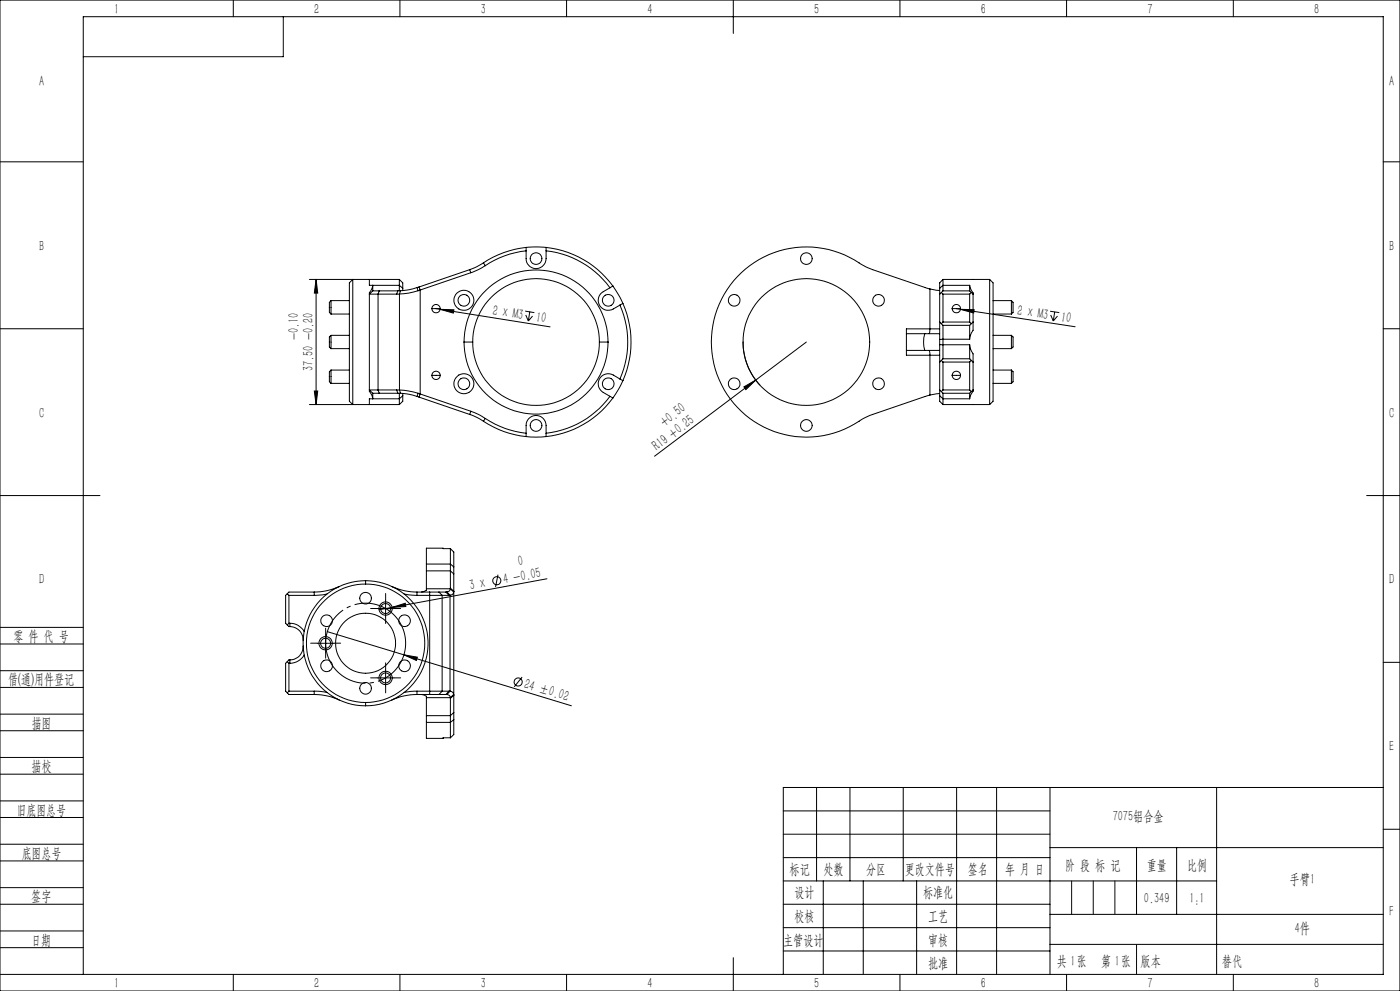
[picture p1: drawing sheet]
<svg xmlns="http://www.w3.org/2000/svg" width="420mm" height="297mm" viewBox="0 0 420 297" stroke-linecap="round" stroke-linejoin="round" font-family="sans-serif">
<g fill="none" stroke="#000" stroke-width=".3">
<path d="M0 0h420v297h-420zM70 0v5M85 5v12h-60M120 0v5M170 0v5M220 0v10M270 0v5M320 0v5M370 0v5M0 48.5h25M415 48.5h5M145 78.8l-1.9 1.1-2.2 .9"/>
<path d="M145 78.8l.6 .8M145.6 79.6l-2.1 1.2-2.2 .9M157.8 75.2a27.3 27.3 0 0 0-12.2 4.4M157.8 75.2a5.7 5.7 0 0 0 .5 3.9 3 3 0 0 0 3.3 1.3 3 3 0 0 0 2.2-2.9v-2.3M157.8 74.2a28.8 28.8 0 0 0-12.8 4.6M157.8 74.2v1M157.8 74.2h6M163.8 75.2a27.6 27.6 0 0 1 19.2 11.1M163.8 74.2v1M163.8 74.2a28.7 28.7 0 0 1 20.1 11.5M0 98.5h25M92.8 83.7h27"/>
<path d="M94.8 83.7l.5 4.1h-1zM94.8 83.7v37.5M99.3 90.1v4M99.3 90.1a2.66 2.66 0 0 0-.5 2.4v1.1l.5 .5M99.3 90.1h5.5M99.3 94.1h5.5M104.8 84.8l1-1.1v37.5l-1-.9zM110.8 88.2h2.6M110.8 83.7v1.8h9M110.8 88.2v28.7M111.8 87.2h2M111.8 87.2v-1.7l-1 2.7"/>
<path d="M111.8 87.2l-1 1M113.4 88.2v28.7M113.4 88.2h5.6M113.8 87.2h5.5M113.8 87.2l-.4 1M119.3 87.2l-.3 1M119.8 85.5v1.7M119.8 83.7v1.8M119.8 83.7l1 1.1v1.6M119.8 85.5l1 .9M119.8 88.1l-.8 .1M119.8 88.1v28.8"/>
<path d="M120.2 87.1l-.9 .1M120.2 87.1l-.4 1M120.8 86.4v.7M125.1 86.2l.3 .9M125.1 86.2l-2.5 .7-2.4 .2M125.4 87.1l-2.8 .7-2.8 .3M125.7 86l-.6 .2M125.7 86l.3 .9M126 86.9l-.6 .2M126 86.9v31.2M129.6 92.5a1.25 1.25 0 0 1 1.2-1.3 1.25 1.25 0 0 1 1.3 1.3M129.6 92.5a1.25 1.25 0 0 0 1.2 1.2 1.25 1.25 0 0 0 1.3-1.2"/>
<path d="M129.6 92.5h2.5M130.8 92.5l1.2 .2M132 92.7l4.2 .1-.2 1zM132 92.7l33 5.3M140.9 80.8l.4 .9M140.9 80.8l-15.2 5.2M141.3 81.7l-15.3 5.2M157.6 93.2l2.7 .5M157.7 94.4l.8 1.8M158.9 93.4l-.4 2.8M159.8 94.7l-1.3 1.5M183 86.3a6 6 0 0 0-3.2 2.3 3 3 0 0 0 .6 3.6 3 3 0 0 0 3.6 .4l2-1.2"/>
<path d="M183.9 85.7l-.9 .6M183.9 85.7l2 3.2 1 2M186 91.4a27.5 27.5 0 0 1 0 22.2M186.9 90.9a28.7 28.7 0 0 1 0 23.2M186.9 90.9l-.9 .5M279 86.6v12l-.3 1.4M279 86.6l2.9 .5M279 86.6l-17.2-5.8-2.6-1.1a28.6 28.6 0 0 0-39.6 5 28.6 28.6 0 0 0 4 39.7 28.8 28.8 0 0 0 35.6 .9l2.1-.9 17.7-6M281.9 96.5v5.2M281.9 86.4v1.8M281.9 98.6h-10v1.4M281.9 96.5l1 1"/>
<path d="M281.9 88.2v8.3M282.4 87.7l.5 .5M282.9 97.5v4.2M282.9 83.7v1.8M282.9 85.5v1.7M282.9 83.7l-1 1.1v1.6M282.9 83.7h14M282.9 88.2h8M282.9 87.2h8M282.9 85.5h8M282.9 88.2v8.3M282.9 96.5h8"/>
<path d="M282.9 87.2l-1 1M282.9 96.5l-.5 .5M282.9 97.5h8M282.9 85.5l-1 .9M285.6 92.5a1.25 1.25 0 0 0 1.3 1.2 1.25 1.25 0 0 0 1.2-1.2M285.6 92.5a1.25 1.25 0 0 1 1.3-1.3 1.25 1.25 0 0 1 1.2 1.3M285.6 92.5h2.5M286.9 92.5l1.2 .2M288.1 92.7l4.1 .1-.1 1zM288.1 92.7l34.4 5.2M290.9 97.5v4.2M290.9 85.5l1 2.7"/>
<path d="M290.9 85.5v1.7M290.9 88.2v8.3M290.9 96.5l.5 .5M290.9 87.2l.5 .5M291.4 87.7l-.5 .5M291.4 87.7l.5 .5M291.4 97l-.5 .5M291.9 96.5v2.5a4.6 4.6 0 0 0-1 2.7M291.9 88.2v8.3M291.9 96.5l-.5 .5M296.9 83.7v37.5M296.9 83.7l1 1.1v35.5l-1 .9"/>
<path d="M297.9 90.1h5.5M297.9 94.1h5.5M303.4 90.1v4M303.4 90.1a2.66 2.66 0 0 1 .5 2.4v1.1l-.5 .5M315 93.3l2.8 .4M315.2 94.4l.8 1.8M316.4 93.5l-.4 2.7M317.3 94.7l-1.3 1.5M415 98.5h5M94.3 117.2h1l-.5 4zM99.3 110.9v4M99.3 110.9l-.5 .5v3l.5 .5"/>
<path d="M99.3 100.5v4M99.3 100.5l-.5 .5v3l.5 .5M99.3 110.9h5.5M99.3 114.9h5.5M99.3 100.5h5.5M99.3 104.5h5.5M110.8 116.9h2.6M110.8 116.9l1 2.6v-1.6M110.8 116.9l1 1M111.8 117.9h2M113.4 116.9h5.6M113.4 116.9l.4 1"/>
<path d="M113.8 117.9h5.5M119 116.9h.8M119 116.9l.3 1M119.3 117.9h.9M119.8 119.5h-9v1.7M119.8 117.9v1.6M119.8 119.5v1.7M119.8 116.9l2.8 .3 2.8 .7M119.8 116.9l.4 1M120.2 117.9l2.4 .2 2.5 .7M120.8 117.9v.7M120.8 118.6v1.7l-1 .9"/>
<path d="M120.8 118.6l-1 .9M125.1 118.8l.6 .2M125.4 117.9l.6 .2M125.4 117.9l-.3 .9M125.7 119l15.2 5.2M126 118.1l15.3 5.2M126 118.1l-.3 .9M129.6 112.5a1.25 1.25 0 0 1 1.2-1.3 1.25 1.25 0 0 1 1.3 1.3M129.6 112.5a1.25 1.25 0 0 0 1.2 1.2 1.25 1.25 0 0 0 1.3-1.2M129.6 112.5h2.5M139.2 102.5a21.6 21.6 0 0 0 21.6 21.6 21.6 21.6 0 0 0 21.6-21.6M139.2 102.5a21.6 21.6 0 0 1 21.6-21.6 21.6 21.6 0 0 1 21.6 21.6"/>
<path d="M139.2 102.5h2.6M141.8 102.5a19 19 0 0 1 19-19 19 19 0 0 1 19 19M141.8 102.5a19 19 0 0 0 19 19 19 19 0 0 0 19-19M179.8 102.5h2.6M183 118.8a27.6 27.6 0 0 1-19.2 11.1M183 118.8l.9 .5M183.9 119.3a28.7 28.7 0 0 1-20.1 11.5M186 113.6a5.7 5.7 0 0 0-3.6-1.6 3 3 0 0 0-2.8 2.3 3 3 0 0 0 1.4 3.3l2 1.2M186 113.6l.9 .5M186.9 114.1l-1 2-2 3.2M222.9 102.5a19 19 0 0 0 5.1 13M223.2 116l3.5-2.1-2.9 2.9z"/>
<path d="M241.9 102.5l-45.5 34.2M271.9 105v1.5h10M271.9 105h10M271.9 100h10M271.9 100v5M277.4 100a9.1 9.1 0 0 0 0 5M278.7 105l.3 .9v12.5M281.9 103.3v5.2M281.9 101.7v1.6M281.9 116.9v1.7M281.9 118.6v1.7l1 .9M281.9 117.9l-2.9 .5"/>
<path d="M281.9 116.9l1 1M281.9 108.5v8.4M281.9 103.3h1M281.9 118.6l1 .9M282.4 108l.5 .5M282.9 103.3v4.2M282.9 101.7v1.6M282.9 119.5v1.7M282.9 117.9v1.6M282.9 116.9h8M282.9 117.9h8M282.9 119.5h8"/>
<path d="M282.9 116.9l-.5 .5M282.9 108.5v8.4M282.9 108.5h8M282.9 107.5l-1 1M282.9 107.5h8M282.9 101.7h-1M282.9 103.3h8M282.9 101.7h8M285.6 112.5a1.25 1.25 0 0 0 1.3 1.2 1.25 1.25 0 0 0 1.2-1.2M285.6 112.5a1.25 1.25 0 0 1 1.3-1.2 1.25 1.25 0 0 1 1.2 1.2M285.6 112.5h2.5M290.9 103.3v4.2"/>
<path d="M290.9 103.3l.2 1.2 .8 1.5v2.5M290.9 117.9v1.6M290.9 116.9l.5 .5M290.9 108.5v8.4M290.9 107.5l.5 .5M291.4 117.4l-.5 .5M291.4 108l-.5 .5M291.4 108l.5 .5M291.9 116.9l-1 2.6M291.9 108.5v8.4M291.9 116.9l-.5 .5M297.9 110.9h5.5"/>
<path d="M297.9 114.9h5.5M297.9 100.5h5.5M297.9 104.5h5.5M303.4 100.5v4M303.4 100.5l.5 .5v3l-.5 .5M303.4 110.9l.5 .5v3l-.5 .5M303.4 110.9v4M119.8 121.2h-27M140.9 124.2l2.2 .9 1.9 1.2M141.3 123.3l2.2 .9 2.1 1.2M141.3 123.3l-.4 .9M145 126.3a28.2 28.2 0 0 0 12.8 4.5"/>
<path d="M145.6 125.4a27.3 27.3 0 0 0 12.2 4.5M145.6 125.4l-.6 .9M157.8 129.9a5.7 5.7 0 0 1 .5-4 3 3 0 0 1 3.3-1.3 3 3 0 0 1 2.2 2.9v2.4M157.8 129.9v.9M157.8 130.8l3 .2 3-.2M163.8 129.9v.9M282.9 121.2h14M0 148.5h30M410 148.5h10M86.2 177.9l.5 .5M86.7 178.4v8.4M86.7 178.4h7.6"/>
<path d="M94.3 177.4v1M94.3 177.4h-7.6l-1 1v8.4l1 1h.3M98.1 178l-3.8 .4M101.8 175.8a18 18 0 0 1-7.5 1.6M109.7 175a17.7 17.7 0 0 1 17.7 17.8 17.7 17.7 0 0 1-17.7 17.7M109.7 175a17.7 17.7 0 0 0-17.8 17.8 17.7 17.7 0 0 0 17.8 17.7M109.7 174a18.8 18.8 0 0 0-18.8 18.8 18.8 18.8 0 0 0 18.8 18.7M109.7 174a18.8 18.8 0 0 1 18.7 18.8 18.8 18.8 0 0 1-18.7 18.7M109.7 174v1M115.7 179.9v5M117.5 175.8a18.4 18.4 0 0 0 7.6 1.6M121.2 178l3.9 .4"/>
<path d="M125.1 178.4h7.5M125.1 177.4h3.8M125.1 177.4v1M127.9 176.5v.4l-1.4 .5M127.9 169v2.1M127.9 176.5h7.2M127.9 171.1h7.2M127.9 171.1v5.4M127.9 169h7.2M128.9 177.4h2.8M128.9 177.4v30.7M131.7 177.4h2.1"/>
<path d="M131.7 177.4l.9 1M132.6 178.4h2.1M132.6 178.4v28.7M133.8 177.4l.9 1M134.1 177.4h-.3M134.1 177.4l.9 1M135 178.4h-.3M135 178.4v28.7M135.1 176.5a1.03 1.03 0 0 1-1 .9M135.1 176.3l1 .9v.2M135.1 176.5l1 .9M135.1 176.3v.2"/>
<path d="M135.1 169v2.1M135.1 164.4l-7.2-.1v4.7M135.1 164.4v4.6M135.1 164.4l.6 .6a1.77 1.77 0 0 1 .4 1.9v3M135.1 171.1v5.2M135.1 171.1l1 .9M135.1 169l1 .9M136.1 177.4a1.03 1.03 0 0 1-1.1 1M136.1 169.9v2.1M136.1 172v41.5M149.4 172.2l-.7 3.7M164.1 173.5l-46.4 8.5"/>
<path d="M0 193h25M0 188h25M86.2 198.3l-.5 .5v8.3l1 1h7.6M86.2 198.3l.5 .5M86.7 186.8h.3M86.7 198.8v8.3M86.7 186.8l-.5 .5M86.7 198.8h.3M87 187.8a4 4 0 0 1 3.9 4.1M87 186.8a4.9 4.9 0 0 1 4.3 2.5M87 186.8v1M87 197.8v1"/>
<path d="M87 197.8h-.3l-.5 .5M90.9 193.6a3.9 3.9 0 0 1-3.9 4.2M91.3 196.3a5.1 5.1 0 0 1-4.3 2.5M95.2 192.8h5M97.7 190.3v5M98.2 189.3l22.9 6.9M113.2 182.4h5M117.7 182l3.9-1.2 .1 1zM117.7 182l-4 .7M121.1 196.2l4.1 .8-.3 .9zM121.1 196.2l50.3 15.3M415 198.5h5"/>
<path d="M0 206h25M0 201h25M0 219h25M0 214h25M86.7 207.1h7.6M86.7 207.1l-.5 .5M94.3 208.1a18 18 0 0 1 7.5 1.7M94.3 207.1l3.8 .4M94.3 207.1v1M109.7 210.5v1M113.2 203.2h5M115.7 200.7v5"/>
<path d="M125.1 207.1l-3.9 .4M125.1 208.1a18.4 18.4 0 0 0-7.6 1.7M125.1 207.1h7.5M125.1 207.1v1M125.1 208.1h3.8M126.5 208.1l1.4 .6v.4M127.9 214.5v2M127.9 216.5v4.8l7.2-.2M127.9 209.1h7.2M127.9 209.1v5.4M127.9 214.5h7.2M127.9 216.5h7.2"/>
<path d="M128.9 208.1h2.8M131.7 208.1h2.1M132.6 207.1h2.1M132.6 207.1l-.9 1M133.8 208.1h.3M134.1 208.1a1.03 1.03 0 0 1 1 1M134.7 207.1h.3M134.7 207.1l-.9 1M135 207.1a1.09 1.09 0 0 1 1.1 1M135 207.1l-.9 1M135.1 209.1v.2M135.1 214.5v2"/>
<path d="M135.1 216.5v4.6M135.1 209.3v5.2M136.1 208.1v.2l-1 1M136.1 208.1l-1 1M136.1 213.5v2.2M136.1 215.7v3.4a1.74 1.74 0 0 1-1 2M136.1 213.5l-1 1M136.1 215.7l-1 .8M156.6 202.9l-2.3 2.9M0 232h25M0 227h25M245 236v28"/>
<path d="M255 236v28M271 236v28M287 236v56M299 236v56M315 236v56M365 236v56M415 236h-180v56M0 245h25M0 240h25M0 258h25M0 253h25M235 243h80"/>
<path d="M235 250h80M235 257h80M315 254h100M341 254v20M353 254v20M415 248.5h5M0 271h25M0 266h25M0 279h25M235 271h80M235 264h130M235 278h80"/>
<path d="M247 264v28M259 264v28M275 264v28M315 274h100M0 284h25M0 292h415v-287h-390v287M70 292v5M120 292v5M170 292v5M220 287v10M235 285h80M270 292v5"/>
<path d="M315 283h100M320 292v5M370 292v5"/>
<circle cx="160.8" cy="77.5" r="1.75"/>
<circle cx="241.9" cy="77.5" r="1.74"/>
<circle cx="139.2" cy="90" r="3"/>
<circle cx="139.2" cy="90" r="1.75"/>
<circle cx="182.5" cy="90" r="1.75"/>
<circle cx="220.3" cy="90" r="1.75"/>
<circle cx="263.6" cy="90" r="1.75"/>
<circle cx="139.1" cy="115" r="1.76"/>
<circle cx="139.2" cy="115" r="3"/>
<circle cx="182.5" cy="115" r="1.75"/>
<circle cx="220.3" cy="115" r="1.75"/>
<circle cx="241.9" cy="102.5" r="19"/>
<circle cx="263.6" cy="115" r="1.75"/>
<circle cx="160.8" cy="127.5" r="1.75"/>
<circle cx="241.9" cy="127.5" r="1.75"/>
<circle cx="109.7" cy="179.3" r="1.74"/>
<circle cx="149.1" cy="174" r="1.22"/>
<circle cx="97.7" cy="192.8" r="2"/>
<circle cx="97.7" cy="192.8" r="1.51"/>
<circle cx="98" cy="199.5" r="1.75"/>
<circle cx="98" cy="186" r="1.76"/>
<circle cx="109.7" cy="192.8" r="9"/>
<circle cx="115.7" cy="182.4" r="1.49"/>
<circle cx="115.7" cy="182.4" r="2"/>
<circle cx="121.4" cy="186" r="1.75"/>
<circle cx="121.4" cy="199.5" r="1.76"/>
<circle cx="109.7" cy="206.3" r="1.74"/>
<circle cx="115.7" cy="203.2" r="1.48"/>
<circle cx="115.7" cy="203.2" r="2"/>
<circle cx="155.4" cy="204.4" r="1.21"/>
</g>
<path d="M121.2 189.3a12 12 0 0 0-20.1-5 12 12 0 0 0 5.3 20 12 12 0 0 0 15-14.1l-.2-.9" fill="none" stroke="#000" stroke-width=".3" stroke-dasharray="30.5 1.3 1.3 1.3" stroke-dashoffset="11.8" stroke-linecap="butt"/>
<path d="M115.7 179.9v-2M95.2 192.8h-2M97.7 190.3v-2M97.7 195.3v2M100.2 192.8h2M113.2 182.4h-2M115.7 184.9v2M118.2 182.4h2M113.2 203.2h-2M115.7 200.7v-2M115.7 205.7v2M118.2 203.2h2" fill="none" stroke="#000" stroke-width=".3" stroke-dasharray="30.5 1.3 1.3 1.3"/>
<path d="M321.5 264v10M328 264v10M334.5 264v10M341 283v9" fill="none" stroke="#0a0605" stroke-width=".3"/>
<g fill="#000">
<path d="M132 92.7l4.2 .1-.2 1zM288.1 92.7l4.1 .1-.1 1zM223.2 116l3.5-2.1-2.9 2.9zM117.7 182l3.9-1.2 .1 1zM121.1 196.2l4.1 .8-.3 .9z"/>
<path d="M94.8 83.7l.5 4.1h-1zM94.3 117.2h1l-.5 4z"/>
</g>
<g font-size="4.4">
<text x="34.2" y="4.1">1</text>
<text x="94.2" y="4.1">2</text>
<text x="144.2" y="4.1">3</text>
<text x="194.2" y="4.1">4</text>
<text x="244.2" y="4.1">5</text>
<text x="294.2" y="4.1">6</text>
<text x="344.2" y="4.1">7</text>
<text x="394.2" y="4.1">8</text>
<text x="11.7" y="25.9">A</text>
<text x="416.7" y="25.9">A</text>
<text x="11.7" y="75.1">B</text>
<text x="416.7" y="75.1">B</text>
<text x="147.6" y="94.3" transform="rotate(9 147.6 94.3)">2 x M3</text>
<text x="305.1" y="94.4" transform="rotate(9 305.1 94.4)">2 x M3</text>
<text x="160.6" y="96.4" transform="rotate(9 160.6 96.4)">10</text>
<text x="318.1" y="96.4" transform="rotate(9 318.1 96.4)">10</text>
<text x="89.6" y="102" transform="rotate(-90 89.6 102)">-0.10</text>
<text x="94" y="111.2" transform="rotate(-90 94 111.2)">37.50 -0.20</text>
<text x="11.7" y="125.1">C</text>
<text x="416.7" y="125.1">C</text>
<text x="199.4" y="127.9" transform="rotate(-37 199.4 127.9)">+0.50</text>
<text x="197.1" y="135.1" transform="rotate(-37 197.1 135.1)">R19 +0.25</text>
<text x="155.6" y="169.7" transform="rotate(-10 155.6 169.7)">0</text>
<text x="11.7" y="175.1">D</text>
<text x="141.2" y="176.8" transform="rotate(-10 141.2 176.8)">3 x</text>
<text x="151.3" y="174.9" transform="rotate(-10 151.3 174.9)">4 -0.05</text>
<text x="416.7" y="175.1">D</text>
<text x="4" y="192">零 件 代 号</text>
<text x="2.5" y="205.1">借(通)用件登记</text>
<text x="157" y="206.2" transform="rotate(17 157 206.2)">24 ±0.02</text>
<text x="9.5" y="218.1">描图</text>
<text x="416.7" y="225.1">E</text>
<text x="9.5" y="231.1">描校</text>
<text x="5" y="244.2">旧底图总号</text>
<text x="333.8" y="246.2">7075铝合金</text>
<text x="6.5" y="257.2">底图总号</text>
<text x="236.9" y="261.9">标记</text>
<text x="247.1" y="261.9">处数</text>
<text x="259.9" y="261.9">分区</text>
<text x="271.5" y="261.9">更改文件号</text>
<text x="290.4" y="261.9">签名</text>
<text x="301.5" y="261.9">年 月 日</text>
<text x="319.5" y="260.6">阶 段 标 记</text>
<text x="344" y="260.6">重量</text>
<text x="356.1" y="260.6">比例</text>
<text x="238.3" y="268.9">设计</text>
<text x="276.9" y="268.9">标准化</text>
<text x="386.9" y="264.8">手臂1</text>
<text x="9.4" y="270.1">签字</text>
<text x="343.2" y="270.7">0.349</text>
<text x="356.8" y="270.7">1:1</text>
<text x="416.8" y="274.4">F</text>
<text x="238.3" y="276.1">校核</text>
<text x="278.4" y="276">工艺</text>
<text x="388.4" y="279.6">4件</text>
<text x="9.4" y="283.2">日期</text>
<text x="234.9" y="283.3">主管设计</text>
<text x="278.4" y="283.3">审核</text>
<text x="278.4" y="290.2">批准</text>
<text x="317.1" y="289.4">共 张</text>
<text x="321.1" y="289.4">1</text>
<text x="330.3" y="289.4">第 张</text>
<text x="334.5" y="289.4">1</text>
<text x="342.1" y="289.4">版本</text>
<text x="34.2" y="296.1">1</text>
<text x="94.2" y="296.1">2</text>
<text x="144.2" y="296.1">3</text>
<text x="194.2" y="296.1">4</text>
<text x="244.2" y="296.1">5</text>
<text x="294.2" y="296.1">6</text>
<text x="344.2" y="296.1">7</text>
<text x="394.2" y="296.1">8</text>
</g>
<text font-size="4.4" fill="#0a0605" x="366.6" y="289.4">替代</text>
</svg>
